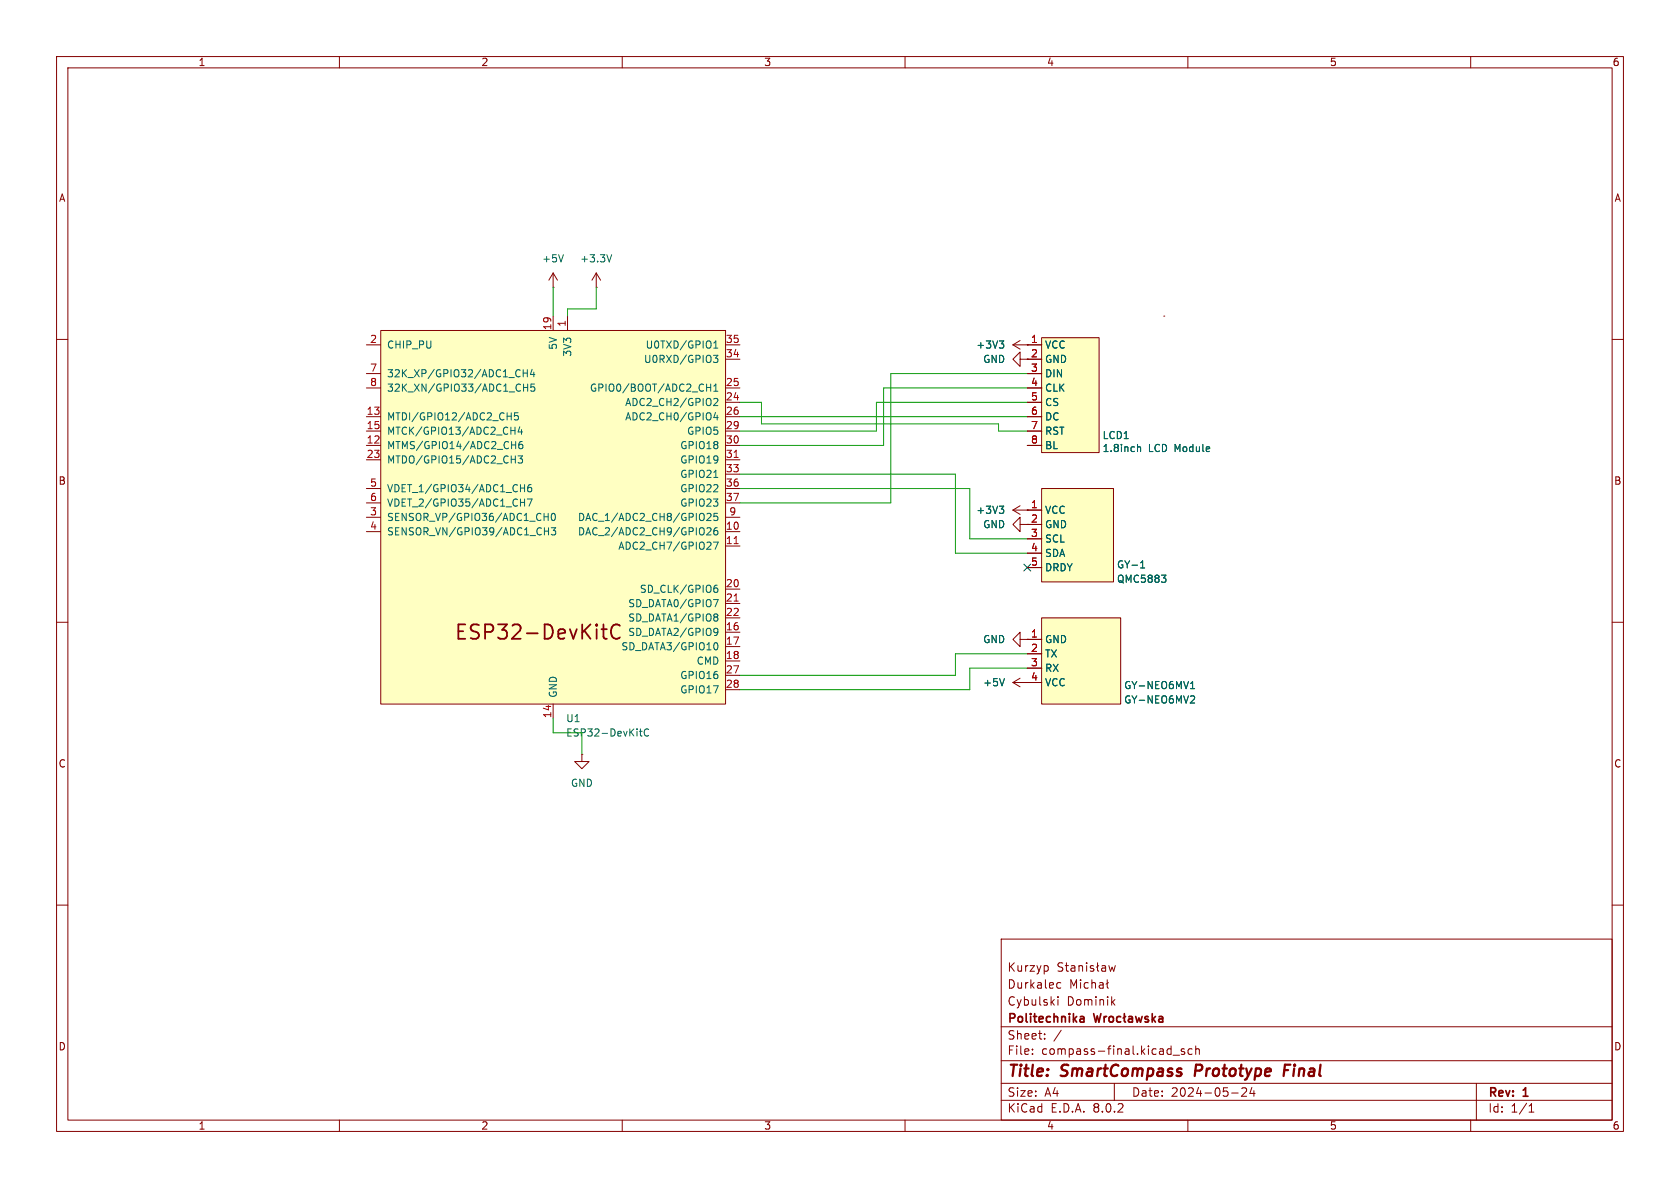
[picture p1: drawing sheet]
<svg xmlns="http://www.w3.org/2000/svg" width="297mm" height="210mm" viewBox="0 0 297 210" stroke-linecap="round" stroke-linejoin="round" font-family="sans-serif">
<g fill="none" stroke="#840000" stroke-width=".18">
<path d="M10 10h277v190h-277zM12 12h273v186h-273zM60 10v2M110 10v2M160 10v2M210 10v2M260 10v2M10 60h2M285 60h2M10 110h2M180.3 113v-1.2l-1.2 1.2 1.2 1.3v-1.3h1.3M180.3 119.9l-1.2 .8"/>
<path d="M181.6 113h.1M285 110h2M179.1 120.7l1.2 .7M179.1 120.7h2.5M10 160h2M285 160h2M177 166h108v32h-108zM185 170.7l.3 .3v.4l-.3 .3M186.9 174.6l.2 .1 .4-.1M187 176.2v.1M187 176.7v1M187.5 173.8l-.4-.1-.2 .1"/>
<path d="M187.9 170.3l-.6-.1-.2 .1v.5l.6 .3 .2 .3-.3 .3-.6-.1M188.3 170.7h.6M188.5 170.2v1.3l.4 .2M189.3 174.7v-1.5l.5 1.1 .5-1.1v1.5M189.4 170.8h.6v.9M190 171.1h-.5a.29 .29 0 0 0-.2 .3 .29 .29 0 0 0 .2 .3l.5-.1M190.7 170.8l.3-.1 .3 .1 .1 .9M190.7 170.7v1M191 173.2v.1M191 173.7v1M192.1 170.2v.1M192.1 170.7v1"/>
<path d="M192.4 173.8l-.4-.1-.3 .3v.4l.1 .2h.6M193 173.8l.2-.1 .4 .1 .1 .9M193 173.2v1.5M193.3 170.8l-.3-.1-.3 .2 .1 .2 .5 .2v.3h-.6M194 170.2v1.3l.2 .2M194.2 170.7l-.4 .3M194.4 173.8h.6v.9M194.8 170.8h.6l.1 .9M195 174.1h-.5a.29 .29 0 0 0-.2 .3 .29 .29 0 0 0 .2 .3l.5-.1M195.5 171.1h-.5a.29 .29 0 0 0-.3 .3 .29 .29 0 0 0 .3 .3l.5-.1M195.7 173.2v1.3l.3 .2M196 173.7l-.5 .3"/>
<path d="M196 170.7l.3 1 .3-.7 .3 .7 .3-1M196.7 177.1l.4 .6M197.1 176.7l-.6 .6M60 198v2M110 198v2M160 198v2M177 194.5h108M177 191.5h108M177 187.5h108M177 181.5h108M182.5 186.3v.1M182.5 185.5v.1"/>
<path d="M184.7 183.6v.1M184.7 182.8v.1M187.6 182.1l-1.3 2M197 191.5v3M207.4 186.5h1.1M209.4 185.5l-.4-.1-.2 .2 .1 .2 .5 .2v.3h-.6M210 198v2M210.7 185.5l-.4-.1-.3 .3v.4l.2 .2h.5M211.4 185.5l.2-.1 .4 .1v.9M211.4 184.9v1.5M217.7 193.2h1.2M220.3 192.4v.5l-.8 .9h.9"/>
<path d="M221.3 192.2l-.3 1.1h.9M221.7 192.8v1M260 198v2M261 191.5v6.5M270.3 196.6h.9M270.3 195.5l.4-.4v1.5"/>
</g>
<path d="M211.5 188.2l-.3 2M227.1 189.2h.6M228.1 188.2h-.9l-.3 2" fill="none" stroke="#840000" stroke-width=".4"/>
<g fill="none" stroke="#840000" stroke-width=".3">
<path d="M191 179.8h.6v.9M193.3 179.2l.4 1.5 .3-1.1 .3 1.1 .3-1.5M195.2 179.7v1M195.6 179.7l-.3 .1-.1 .2M196.2 179.8l.4-.1 .2 .3v.4l-.2 .3-.4-.1-.1-.2v-.4zM198.1 179.8l-.4-.1-.3 .3v.4l.2 .2h.5M198.8 179.2v1.3l.2 .2M199 179.7l-.4 .3M199.6 179.8h.5l.1 .9M200.8 179.7l.3 1 .2-.7 .3 .7 .3-1M203 179.8l-.4-.1-.2 .2 .1 .2 .5 .2v.3h-.6M203.7 179.2v1.5"/>
<path d="M204.3 179.7l-.6 .6M204.9 179.8h.6l.1 .9M190.9 180.5l.2 .2 .5-.1M191.6 180l-.5 .1-.2 .2M200.2 180l-.5 .1a.29 .29 0 0 0-.2 .3 .29 .29 0 0 0 .2 .3l.5-.1M203.8 180.1l.5 .6M205.6 180l-.5 .1a.29 .29 0 0 0-.3 .3 .29 .29 0 0 0 .3 .3l.5-.1"/>
</g>
<path d="M177.6 120l-.5 1.2" fill="none" stroke="#006464" stroke-width=".18"/>
<path d="M184.1 109.2h14v15.3h-14z" fill="#ffffc2"/>
<path d="M180.3 63.5v-1.3l-1.2 1.3 1.2 1.3v-1.3h1.3M181.6 113h2.5M181.6 115.6h2.5M181.6 118.1h2.5M184.1 109.2h14v15.3h-14zM181.6 120.7h2.5" fill="none" stroke="#840000" stroke-width=".18"/>
<path d="M210.5 121.7h.7M210.5 120.8l.3-.3v1.2M210.7 123l.4 .1 .1 .3-.8 .9h.8" fill="none" stroke="#006464" stroke-width=".18"/>
<path d="M184.1 86.4h12.7v16.5h-12.7z" fill="#ffffc2"/>
<g fill="none" stroke="#840000" stroke-width=".18">
<path d="M179.1 61l1.2 .7M179.1 61h2.5M180.3 60.2l-1.2 .8M181.6 61h.1M179.1 90.2h5M179.1 90.2l1.2 .7M180.3 92.7v-1.3l-1.2 1.3 1.2 1.3v-1.3h3.8M180.3 89.4l-1.2 .8M181.6 90.2h.1M181.6 95.3h2.5M181.6 97.8h2.5M184.1 86.4h12.7v16.5h-12.7z"/>
<path d="M181.6 100.3h2.5"/>
</g>
<path d="M176.7 60.3h.7l-.4 .5M177.2 60.8l.2 .2v.3l-.2 .2M176.7 89.5h.7l-.4 .5M177.2 90l.2 .2v.3l-.2 .2M201.8 99.4l.2-.3v1.3M201.6 100.4h.8M205.3 101.7h.8l-.4 .5M205.9 102.2l.2 .2v.3l-.2 .2" fill="none" stroke="#006464" stroke-width=".18"/>
<path d="M184.1 59.7h10.2v20.3h-10.2z" fill="#ffffc2"/>
<g fill="none" stroke="#840000" stroke-width=".18">
<path d="M97.8 50.8h.1M97.8 48.3l-.8 1.2M97.8 48.3v2.5M97.8 48.3l.8 1.2M105.4 50.8h.1M105.4 48.3l-.8 1.2M105.4 48.3v2.5M105.4 48.3l.8 1.2M184.1 59.7h10.2v20.3h-10.2zM205.7 55.9h.1M181.6 61h2.5M181.6 63.5h2.5"/>
<path d="M181.6 66h2.5M181.6 68.6h2.5M181.6 71.1h2.5M181.6 73.7h2.5M181.6 76.2h2.5M181.6 78.7h2.5"/>
</g>
<path d="M99.6 45l-.4 1.3M108.1 45l-.4 1.3M201.1 78.6v1.2M201.1 79.1l.2-.1h.3v.8" fill="none" stroke="#006464" stroke-width=".18"/>
<path d="M67.3 58.4h61v66.1h-61z" fill="#ffffc2"/>
<g fill="none" stroke="#840000" stroke-width=".18">
<path d="M67.3 58.4h61v66.1h-61zM97.8 55.9v2.5M100.3 55.9v2.5M64.8 78.7h2.5M64.8 73.7h2.5M64.8 76.2h2.5M64.8 61h2.5M64.8 68.6h2.5M64.8 66h2.5M128.3 78.7h2.5M128.3 73.7h2.5M128.3 76.2h2.5"/>
<path d="M128.3 61h2.5M128.3 71.1h2.5M128.3 68.6h2.5M128.3 63.5h2.5M181.6 61h.1M181.6 78.7h2.5M181.6 73.7h2.5M181.6 76.2h2.5M181.6 61h2.5M181.6 71.1h2.5M181.6 68.6h2.5M181.6 63.5h2.5"/>
<path d="M181.6 66h2.5M64.8 94h2.5M64.8 81.3h2.5M64.8 91.4h2.5M64.8 86.4h2.5M64.8 88.9h2.5M128.3 94h2.5M128.3 96.5h2.5M128.3 81.3h2.5M128.3 91.4h2.5M128.3 83.8h2.5M128.3 86.4h2.5"/>
<path d="M128.3 88.9h2.5M181.6 90.2h.1M181.6 90.2h2.5M181.6 92.7h2.5M181.6 95.3h2.5M181.6 97.8h2.5M128.3 111.8h2.5M128.3 114.3h2.5M128.3 116.8h2.5M128.3 104.1h2.5M128.3 106.7h2.5M128.3 109.2h2.5"/>
<path d="M128.3 119.4h2.5M181.6 113h.1M181.6 113h2.5M181.6 115.6h2.5M181.6 118.1h2.5M181.6 100.3h2.5M97.8 124.5v2.5M102.9 133.4v1.2h1.2l-1.2 1.3-1.3-1.3h1.3M102.9 133.4h.1M128.3 121.9h2.5M181.6 120.7h2.5"/>
</g>
<path d="M106.3 111.2h1M106.7 110.4v2.2l.1 .2 .5 .1M109.6 110.6a.95 .95 0 0 0-1.1-.1 .95 .95 0 0 0-.5 1 1.08 1.08 0 0 0 .3 1.1 1.08 1.08 0 0 0 1.2 .2l.1-.1" fill="none" stroke="#840000" stroke-width=".32"/>
<g fill="none" stroke="#006464" stroke-width=".18">
<path d="M89.7 73.6h.7M90.3 76.1h.7M90.4 73v1.2M90.4 78.7h.8M91 75.5v1.3M91.2 78v1.3M91.6 73h-.6l-.1 .6 .2-.1h.4l.1 .2v.4l-.2 .1-.5-.1M91.9 75.4l-.3 1h.8M92.2 75.9v.9M92.3 78l-.3 .1a.86 .86 0 0 0 0 1.2l.4-.1v-.4l-.2-.3-.4 .1-.1 .2M92.5 65.3v1.3M92.5 66h.7"/>
<path d="M92.6 68.5h.7M92.6 67.9v1.3M93.2 65.3v1.3M93.3 67.9v1.3M94.1 65.3l-.3 .9h.8M94.4 65.8v.8M94.5 67.9h-.6l-.1 .6 .2-.1h.4l.2 .2-.1 .4-.2 .2-.5-.2M124.9 68.5h.7M125.6 67.9v1.3M126.1 62.8h.8l-.4 .5 .4 .1v.6l-.2 .1-.5-.1M126.2 70.6l.5-.2 .2 .4-.8 .9h.8M126.2 69.2h.7"/>
<path d="M126.2 60.6l.3-.3v1.2M126.2 68.3l.3-.4v1.3M126.2 61.5h.7M126.5 72.9l-.3 .9h.8M126.8 73.4v.8M176.7 60.3h.7l-.4 .5M177.2 60.8l.2 .2v.3l-.2 .2M201.1 78.6v1.2M201.1 79.1l.2-.1h.3v.8M90.4 81.2h.7M91.1 80.6v1.3M91.6 80.6h.8l-.4 .5 .3 .1v.5l-.2 .2-.5-.2"/>
<path d="M92 86.3h.7M92 88.8h.7M92.7 85.7v1.2M92.7 88.2v1.3M93.2 88.2h.9l-.6 1.3M93.9 85.7h-.4a.86 .86 0 0 0 0 1.2l.4-.1 .1-.4-.2-.2h-.4l-.1 .2M96.2 91.4h.7M96.2 93.9h.8M96.9 90.7v1.3M97 93.3v1.3M97.5 93.3h.7l-.4 .5 .4 .1v.5l-.2 .2-.5-.2M97.6 90.8l.2-.1a.68 .68 0 0 1 .4 .7 .68 .68 0 0 1-.4 .6 .84 .84 0 0 1-.2-1.2z"/>
<path d="M125 93.4l.5-.1 .2 .4-.8 .9h.8M125 90.9l.5-.2 .2 .4-.8 .9h.8M126.1 95.8h.9l-.6 1.3M126.2 84.4h.7M126.8 93.3l-.4 .1a.86 .86 0 0 0 0 1.2l.5-.2v-.4l-.2-.2h-.4l-.1 .2M126.9 90.7h-.7v.7l.2-.2 .4 .1 .1 .2v.4l-.2 .1-.5-.1M176.7 89.5h.7l-.4 .5M177.2 90l.2 .2v.3l-.2 .2M201.8 99.4l.2-.3v1.3M126.1 106h.9l-.6 1.3M126.3 104l.4-.1 .2 .3-.1 .5h-.5M126.3 113.7l.2-.1a.68 .68 0 0 1 .4 .6 .68 .68 0 0 1-.4 .7l-.2-.1"/>
<path d="M126.4 108.5h.3l.2 .3-.2 .3M126.4 111.1l.5 .1a.84 .84 0 0 1-.4 1.1M126.4 109.1h.3M126.7 109.1l.2 .2v.3l-.1 .1-.4 .1M126.8 103.4l-.4 .1-.2 .3M126.9 111.6l-.1 .2-.4 .1M177.6 120l-.5 1.2M201.6 100.4h.8M205.3 101.7h.8l-.4 .5M205.9 102.2l.2 .2v.3l-.2 .2M113 129.3h.5M113.2 128.8v1.1l.3 .2"/>
<path d="M114.7 129a.6 .6 0 0 0-.9 .4 .6 .6 0 0 0 .6 .7l.3-.1M210.5 121.7h.7M210.5 120.8l.3-.3v1.2M210.7 123l.4 .1 .1 .3-.8 .9h.8"/>
</g>
<path d="M129.8 96.1h.7M129.8 80.9h.7M129.8 106.3h.7" fill="none" stroke="#a90000" stroke-width=".18"/>
<path d="M97.8 50.8v5.1M105.4 50.8v3.8h-5.1v1.3M130.8 71.1h3.8v3.8h41.9v1.3h5.1M130.8 73.7h50.8M181.6 66h-24.1v22.9h-26.7M181.6 71.1h-26.7v5.1h-24.1M181.6 68.6h-25.4v10.1h-25.4M130.8 86.4h40.6v8.9h10.2M130.8 83.8h38.1v14h12.7M181.6 118.1h-10.2v3.8h-40.6M181.6 115.6h-12.7v3.8h-38.1M97.8 127v2.5h5.1v3.9" fill="none" stroke="#009600" stroke-width=".18"/>
<path d="M181 99.7l1.2 1.2M182.2 99.7l-1.2 1.2" fill="none" stroke="#000084" stroke-width=".18"/>
<text font-size="3.5" fill="#840000" x="80.2" y="113.5">ESP32-DevKitC</text>
<g font-size="2.8" fill="#840000">
<text x="178" y="190.9">Title:</text>
<text x="187.7" y="190.9">SmartCompass</text>
<text x="212.1" y="190.9">Prototype</text>
<text x="228.6" y="190.9">Final</text>
</g>
<g font-size="2.1" fill="#840000">
<text x="178" y="172">Kurzyp</text>
<text x="178" y="178">Cybulski</text>
<text x="178" y="175">Durkalec</text>
<text x="188.6" y="178">Dominik</text>
<text x="178" y="184">Sheet:</text>
<text x="178" y="181.2">Politechnika</text>
<text x="178" y="186.7">File:</text>
<text x="184.1" y="186.7">compass-final.kicad_sch</text>
<text x="178" y="196.9">KiCad</text>
<text x="178" y="194.1">Size:</text>
<text x="184.7" y="194.1">A4</text>
<text x="185.7" y="196.9">E.D.A.</text>
<text x="193.3" y="196.9">8.0.2</text>
<text x="200" y="194.1">Date:</text>
<text x="207" y="194.1">2024-05-24</text>
<text x="263" y="194.3">Rev:</text>
<text x="263" y="196.9">Id:</text>
<text x="267.1" y="196.9">1/1</text>
<text x="269.4" y="194.3">1</text>
</g>
<g font-size="1.8" fill="#840000">
<text x="35" y="11.9">1</text>
<text x="85" y="11.9">2</text>
<text x="135" y="11.9">3</text>
<text x="185" y="11.9">4</text>
<text x="235" y="11.9">5</text>
<text x="285" y="11.9">6</text>
<text x="10.3" y="35.9">A</text>
<text x="285.3" y="35.9">A</text>
<text x="182.2" y="63.2">2</text>
<text x="10.3" y="85.9">B</text>
<text x="285.3" y="85.9">B</text>
<text x="182.2" y="92.5">2</text>
<text x="10.3" y="135.9">C</text>
<text x="285.3" y="135.9">C</text>
<text x="10.3" y="185.9">D</text>
<text x="285.3" y="185.9">D</text>
<text x="35" y="199.9">1</text>
<text x="85" y="199.9">2</text>
<text x="135" y="199.9">3</text>
<text x="185" y="199.9">4</text>
<text x="235" y="199.9">5</text>
<text x="285" y="199.9">6</text>
</g>
<g font-size="1.8" fill="#006464">
<text x="95.8" y="46.6">+5V</text>
<text x="102.5" y="46.6">+3.3V</text>
<text x="68.3" y="61.8">CHIP_PU</text>
<text x="98.7" y="61.9" transform="rotate(-90 98.7 61.9)">5V</text>
<text x="101.2" y="63.1" transform="rotate(-90 101.2 63.1)">3V3</text>
<text x="113.7" y="64.4">U0RXD/GPIO3</text>
<text x="114" y="61.8">U0TXD/GPIO1</text>
<text x="172.5" y="61.8">+3V3</text>
<text x="173.7" y="64.4">GND</text>
<text x="184.7" y="61.8">VCC</text>
<text x="184.7" y="64.4">GND</text>
<text x="68.3" y="66.9">32K_XP/GPIO32/ADC1_CH4</text>
<text x="68.3" y="69.4">32K_XN/GPIO33/ADC1_CH5</text>
<text x="104.2" y="69.4">GPIO0/BOOT/ADC2_CH1</text>
<text x="110.4" y="72">ADC2_CH2/GPIO2</text>
<text x="184.7" y="66.9">DIN</text>
<text x="184.7" y="69.4">CLK</text>
<text x="184.7" y="72">CS</text>
<text x="68.3" y="74.5">MTDI/GPIO12/ADC2_CH5</text>
<text x="68.3" y="77.1">MTCK/GPIO13/ADC2_CH4</text>
<text x="110.4" y="74.5">ADC2_CH0/GPIO4</text>
<text x="121.4" y="77.1">GPIO5</text>
<text x="184.7" y="74.5">DC</text>
<text x="184.7" y="77.1">RST</text>
<text x="194.8" y="77.8">LCD1</text>
<text x="68.3" y="79.6">MTMS/GPIO14/ADC2_CH6</text>
<text x="68.3" y="82.1">MTDO/GPIO15/ADC2_CH3</text>
<text x="120.2" y="79.6">GPIO18</text>
<text x="120.2" y="82.1">GPIO19</text>
<text x="184.7" y="79.6">BL</text>
<text x="194.8" y="80.1">1.8inch</text>
<text x="203" y="80.1">LCD Module</text>
<text x="68.3" y="87.2">VDET_1/GPIO34/ADC1_CH6</text>
<text x="68.3" y="89.8">VDET_2/GPIO35/ADC1_CH7</text>
<text x="120.2" y="84.7">GPIO21</text>
<text x="120.2" y="87.2">GPIO22</text>
<text x="120.2" y="89.8">GPIO23</text>
<text x="68.3" y="92.3">SENSOR_VP/GPIO36/ADC1_CH0</text>
<text x="68.3" y="94.8">SENSOR_VN/GPIO39/ADC1_CH3</text>
<text x="102.1" y="94.8">DAC_2/ADC2_CH9/GPIO26</text>
<text x="102.1" y="92.3">DAC_1/ADC2_CH8/GPIO25</text>
<text x="172.5" y="91">+3V3</text>
<text x="173.7" y="93.6">GND</text>
<text x="184.7" y="91">VCC</text>
<text x="184.7" y="93.6">GND</text>
<text x="109.2" y="97.4">ADC2_CH7/GPIO27</text>
<text x="184.7" y="96.1">SCL</text>
<text x="184.7" y="98.7">SDA</text>
<text x="184.7" y="101.2">DRDY</text>
<text x="197.4" y="100.7">GY-1</text>
<text x="111" y="107.5">SD_DATA0/GPIO7</text>
<text x="113" y="105">SD_CLK/GPIO6</text>
<text x="197.4" y="103.2">QMC5883</text>
<text x="111" y="112.6">SD_DATA2/GPIO9</text>
<text x="111" y="110.1">SD_DATA1/GPIO8</text>
<text x="173.7" y="113.9">GND</text>
<text x="184.7" y="113.9">GND</text>
<text x="109.8" y="115.2">SD_DATA3/GPIO10</text>
<text x="123.1" y="117.7">CMD</text>
<text x="184.7" y="116.4">TX</text>
<text x="184.7" y="119">RX</text>
<text x="98.7" y="123.4" transform="rotate(-90 98.7 123.4)">GND</text>
<text x="120.2" y="120.2">GPIO16</text>
<text x="120.2" y="122.8">GPIO17</text>
<text x="173.7" y="121.5">+5V</text>
<text x="184.7" y="121.5">VCC</text>
<text x="198.6" y="122">GY-NEO6MV1</text>
<text x="198.6" y="124.6">GY-NEO6MV2</text>
<text x="100" y="127.9">U1</text>
<text x="100" y="130.4">ESP32-DevKitC</text>
<text x="100.8" y="139.3">GND</text>
</g>
<g font-size="1.8" fill="#a90000">
<text x="97.5" y="58.5" transform="rotate(-90 97.5 58.5)">19</text>
<text x="100.1" y="57.9" transform="rotate(-90 100.1 57.9)">1</text>
<text x="65.3" y="60.7">2</text>
<text x="65.3" y="65.8">7</text>
<text x="128.2" y="63.2">34</text>
<text x="128.2" y="60.7">35</text>
<text x="182.2" y="60.7">1</text>
<text x="182.2" y="65.8">3</text>
<text x="65.3" y="68.3">8</text>
<text x="128.2" y="70.9">24</text>
<text x="128.2" y="68.3">25</text>
<text x="182.2" y="68.3">4</text>
<text x="182.2" y="70.9">5</text>
<text x="64.7" y="73.4">13</text>
<text x="64.7" y="75.9">15</text>
<text x="128.2" y="73.4">26</text>
<text x="128.2" y="75.9">29</text>
<text x="182.2" y="73.4">6</text>
<text x="182.2" y="75.9">7</text>
<text x="64.7" y="78.5">12</text>
<text x="64.7" y="81">23</text>
<text x="128.2" y="78.5">30</text>
<text x="128.2" y="81">31</text>
<text x="128.2" y="83.6">33</text>
<text x="182.2" y="78.5">8</text>
<text x="65.3" y="86.1">5</text>
<text x="65.3" y="88.6">6</text>
<text x="128.2" y="86.1">36</text>
<text x="128.2" y="88.6">37</text>
<text x="182.2" y="89.9">1</text>
<text x="65.3" y="91.2">3</text>
<text x="65.3" y="93.7">4</text>
<text x="128.2" y="93.7">10</text>
<text x="128.8" y="91.2">9</text>
<text x="182.2" y="95">3</text>
<text x="128.2" y="96.3">11</text>
<text x="182.2" y="97.5">4</text>
<text x="182.2" y="100.1">5</text>
<text x="128.2" y="103.9">20</text>
<text x="128.2" y="106.4">21</text>
<text x="128.2" y="111.5">16</text>
<text x="128.2" y="109">22</text>
<text x="182.2" y="112.8">1</text>
<text x="128.2" y="114">17</text>
<text x="128.2" y="116.6">18</text>
<text x="128.2" y="119.1">27</text>
<text x="182.2" y="115.3">2</text>
<text x="182.2" y="117.9">3</text>
<text x="128.2" y="121.7">28</text>
<text x="182.2" y="120.4">4</text>
<text x="97.5" y="127" transform="rotate(-90 97.5 127)">14</text>
</g>
</svg>
